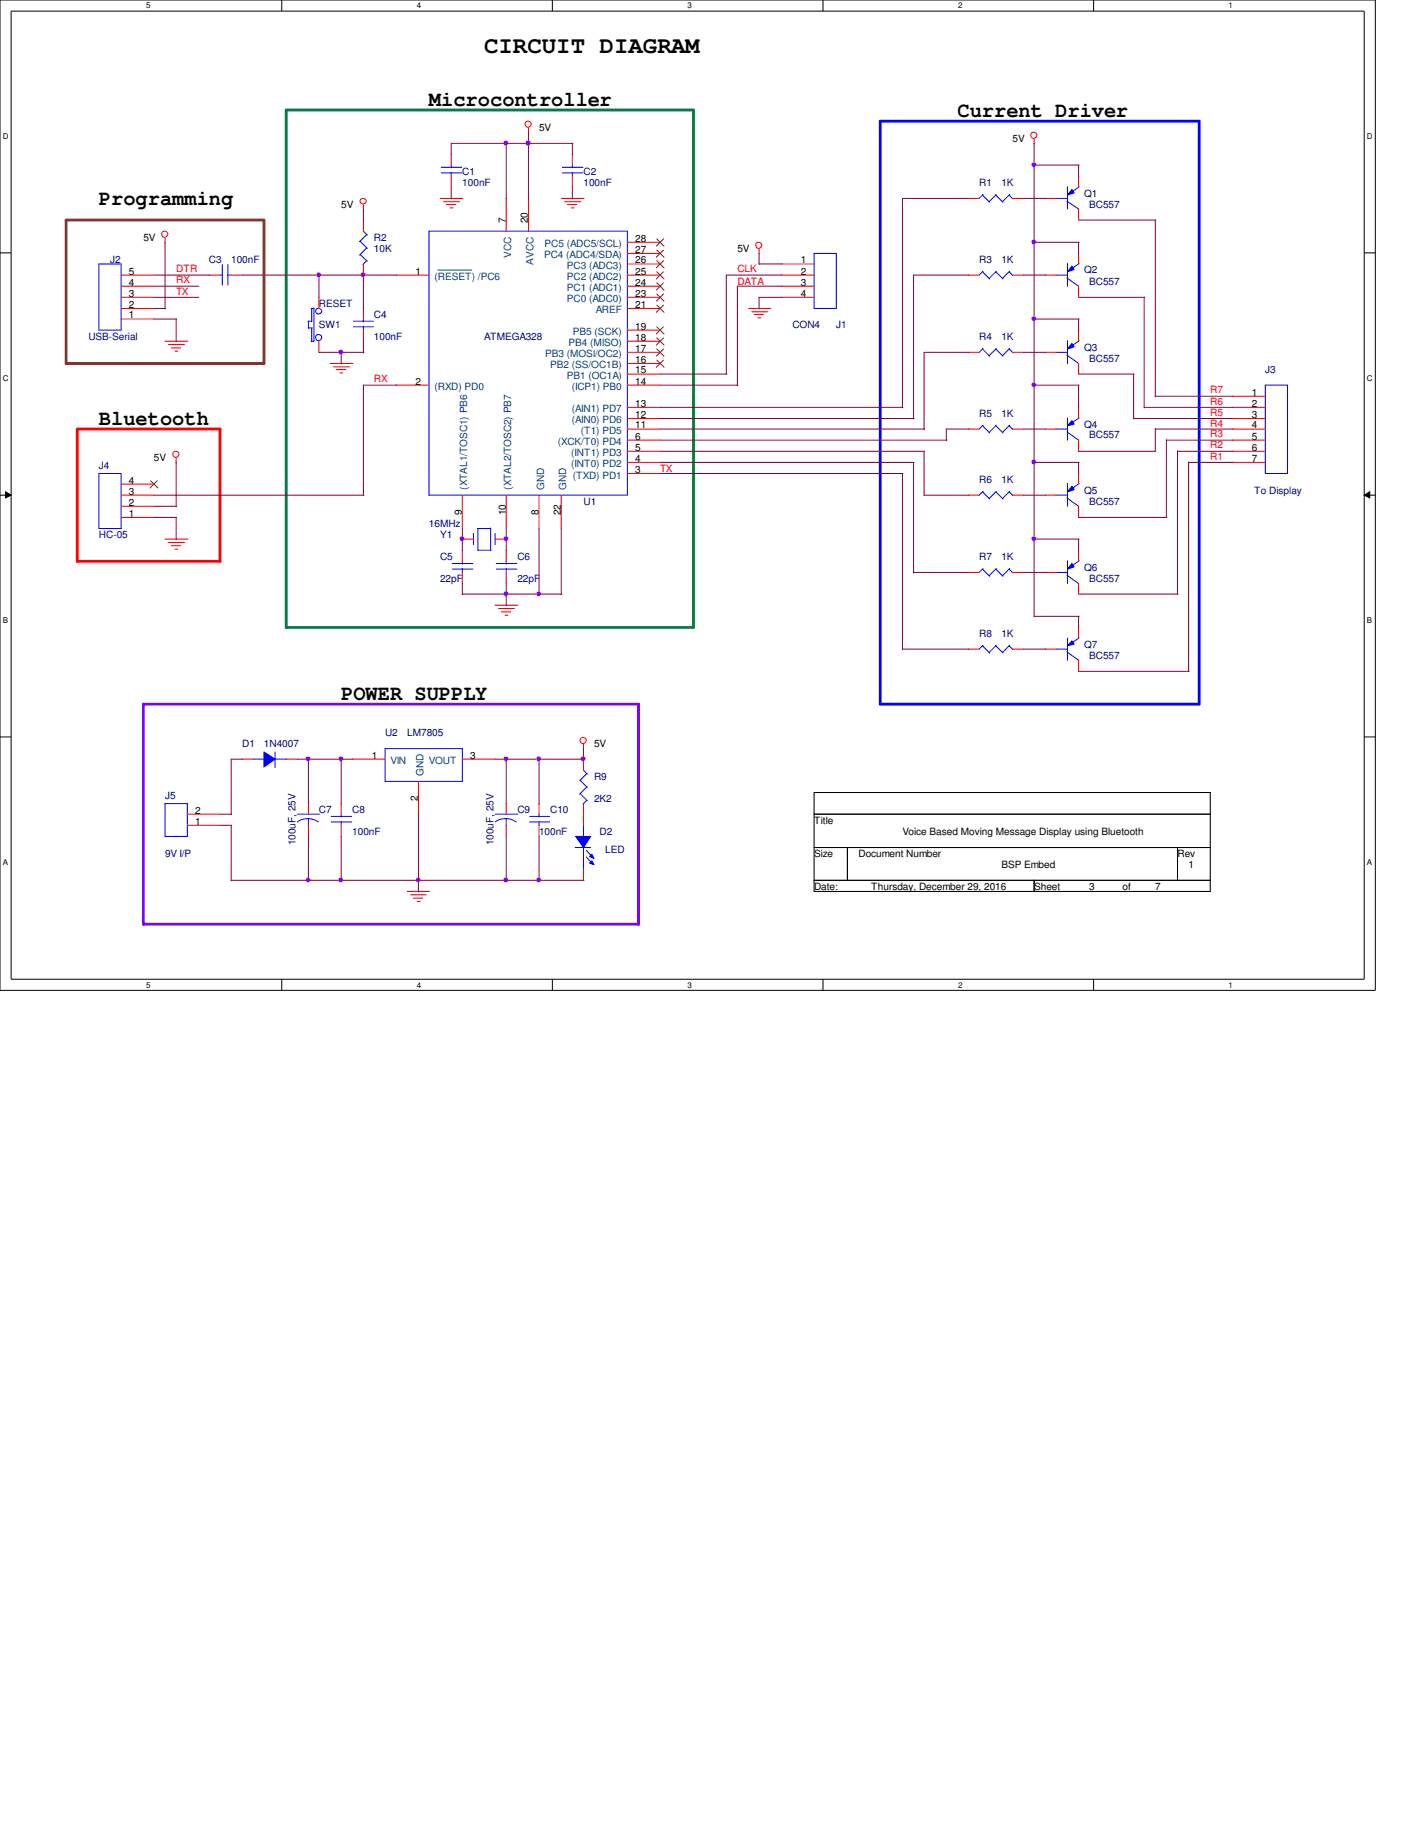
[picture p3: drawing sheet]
<svg xmlns="http://www.w3.org/2000/svg" width="216mm" height="279mm" viewBox="0 0 216 279" stroke-linecap="round" stroke-linejoin="round" font-family="sans-serif">
<path d="M0 0h209.5v150.9h-209.5zM1.7 1.7h206.2v147.5h-206.2z" fill="none" stroke="#000" stroke-width=".15"/>
<g fill="#fff">
<path d="M22.3 .2h.6v1.3h-.6z"/>
<path d="M22.3 149.4h.6v1.3h-.6z"/>
</g>
<path d="M42.9 0v1.7M42.9 149.2v1.7" fill="none" stroke="#000" stroke-width=".15"/>
<g fill="#fff">
<path d="M63.5 .2h.6v1.3h-.6z"/>
<path d="M63.5 149.4h.6v1.3h-.6z"/>
</g>
<path d="M84.2 0v1.7M84.2 149.2v1.7" fill="none" stroke="#000" stroke-width=".15"/>
<g fill="#fff">
<path d="M104.7 .2h.6v1.3h-.6z"/>
<path d="M104.7 149.4h.6v1.3h-.6z"/>
</g>
<path d="M125.4 0v1.7M125.4 149.2v1.7" fill="none" stroke="#000" stroke-width=".15"/>
<g fill="#fff">
<path d="M146 .2h.6v1.3h-.6z"/>
<path d="M146 149.4h.6v1.3h-.6z"/>
</g>
<path d="M166.6 0v1.7M166.6 149.2v1.7" fill="none" stroke="#000" stroke-width=".15"/>
<g fill="#fff">
<path d="M187.2 .2h.6v1.3h-.6z"/>
<path d="M187.2 149.4h.6v1.3h-.6z"/>
<path d="M.4 20.1h.8v1.3h-.8z"/>
<path d="M208.3 20.1h.7v1.3h-.7z"/>
<path d="M.4 56.9h.8v1.4h-.8z"/>
<path d="M208.3 56.9h.7v1.4h-.7z"/>
</g>
<path d="M0 38.5h1.7M207.9 38.5h1.6" fill="none" stroke="#000" stroke-width=".15"/>
<g fill="#fff">
<path d="M.4 93.8h.8v1.4h-.8z"/>
<path d="M208.3 93.8h.7v1.4h-.7z"/>
</g>
<path d="M0 75.4h1.7M.8 74.9l.9 .5-.9 .5zM207.9 75.4l.8-.5v1zM207.9 75.4h1.6" fill="none" stroke="#000" stroke-width=".15"/>
<path d="M.8 74.9l.9 .5-.9 .5zM207.9 75.4l.8-.5v1z" fill="#000"/>
<g fill="#fff">
<path d="M.4 130.6h.8v1.4h-.8z"/>
<path d="M208.3 130.6h.7v1.4h-.7z"/>
</g>
<path d="M0 112.3h1.7M207.9 112.3h1.6M124 120.7h60.4v15.1h-60.4zM124 124h60.4M124 129.1h60.4M124 134.1h60.4M129.1 129.1v5M157.6 134.1v1.7M179.4 129.1v5" fill="none" stroke="#000" stroke-width=".15"/>
<path d="M10.1 33.5h30.1v21.9h-30.1z" fill="none" stroke="#804000" stroke-width=".42"/>
<path d="M21.8 107.3h75.5v33.5h-75.5z" fill="none" stroke="#8000ff" stroke-width=".42"/>
<path d="M43.6 16.8h62.1v78.8h-62.1z" fill="none" stroke="#008040" stroke-width=".42"/>
<path d="M134.1 18.5h48.6v88.8h-48.6z" fill="none" stroke="#00f" stroke-width=".42"/>
<path d="M11.8 65.4h21.7v20.1h-21.7z" fill="none" stroke="#f00" stroke-width=".42"/>
<g fill="none" stroke="#f00" stroke-width=".15">
<path d="M80.5 19.5v.7M25.1 36.2v.8M55.4 31.2v.7M55.4 33.5v1.7M67.1 30.2h3.4M67.6 30.7h2.4M68 31.2h1.4M68.6 31.7h.4M85.5 30.2h3.5M86 30.7h2.5M86.4 31.2h1.5M87 31.7h.5"/>
<path d="M115.7 37.9v.8M157.6 21.2v.7M25.1 52h3.5M25.7 52.5h2.4M26.1 53h1.4M26.7 53.5h.4M50.3 55.4h3.5M50.8 55.9h2.5M51.2 56.3h1.5M51.8 56.8h.4M55.4 40.2v1.7M114 47h3.4"/>
<path d="M114.6 47.5h2.3M114.9 47.9h1.4M115.5 48.4h.4M26.8 69.8v.7M25.1 82.1h3.5M25.7 82.6h2.4M26.1 83.1h1.4M26.7 83.7h.4M75.4 92.2h3.5M75.9 92.7h2.5M76.4 93.2h1.4M77 93.7h.4"/>
<path d="M88.9 113.4v.7M62.1 135.8h3.3M62.6 136.3h2.3M63 136.8h1.4M63.6 137.3h.4"/>
<circle cx="80.5" cy="18.9" r=".48"/>
<circle cx="25.1" cy="35.7" r=".48"/>
<circle cx="55.3" cy="30.6" r=".45"/>
<circle cx="115.6" cy="37.4" r=".48"/>
<circle cx="157.5" cy="20.6" r=".48"/>
<circle cx="26.8" cy="69.2" r=".48"/>
<circle cx="88.8" cy="112.8" r=".48"/>
</g>
<path d="M54.9 36.7l1.1 1.1M54.9 38.8l1.1 1M55.4 35.2l.6 .6M55.9 35.7l-1.1 1.1M55.9 37.8l-1.1 1.1M55.9 39.7l-.6 .6M160.9 75.4h1.7M162.6 75.9l1.7 1.2M162.6 73.7v3.4M164.4 73.7l-1.8 1.2" fill="none" stroke="#00f" stroke-width=".15"/>
<path d="M163.3 74.1l.4 .5-1.1 .3z" fill="#00f"/>
<path d="M163.3 74.1l.4 .5-1.1 .3zM87.6 129.1h2.4M88.9 125.7v1.8M88.9 129.1v3.4" fill="none" stroke="#00f" stroke-width=".15"/>
<path d="M159.3 75.4h1.7M164.3 72.1v1.6M164.3 77.1v1.7" fill="none" stroke="#f00" stroke-width=".15"/>
<path d="M87.7 127.4h2.3l-1.1 1.7z" fill-rule="evenodd" fill="#00f"/>
<path d="M87.7 127.4h2.3l-1.1 1.7z" fill="none" stroke="#00f" stroke-width=".15"/>
<path d="M90.2 131.1l.3 .6-.7-.2z" fill-rule="evenodd" fill="#00f"/>
<path d="M90.2 131.1l.3 .6-.7-.2z" fill="none" stroke="#00f" stroke-width=".15"/>
<path d="M90.2 130.1l.3 .7-.7-.3z" fill-rule="evenodd" fill="#00f"/>
<path d="M85.7 26.3h3.1M85.7 25.5h3.1M87.2 25.1v.5M87.2 26.2v.6M160.9 87.2h1.7M162.6 87.6l1.7 1.3M162.6 85.4v3.5M164.4 85.4l-1.8 1.3M89.3 129.5l1 1.1M89.3 130.6l1 1.1M90.2 130.1l.3 .7-.7-.3z" fill="none" stroke="#00f" stroke-width=".15"/>
<path d="M87.2 23.5v1.6M87.2 26.8v1.7M88.9 124v1.7M88.9 132.4v1.7" fill="none" stroke="#f00" stroke-width=".15"/>
<path d="M163.3 85.9l.4 .5-1.1 .3z" fill="#00f"/>
<g fill="none" stroke="#00f" stroke-width=".15">
<path d="M67.2 26.3h3.2M67.2 25.5h3.2M68.7 25.1v.5M68.7 26.2v.6M124 38.6h3.4v8.4h-3.4zM53.8 49.8h3.1M53.8 48.9h3.1M55.4 48.6v.4M55.4 49.7v.6M149.7 53.2l1.1 1.1M149.8 53.1l-.6 .6M151.7 53.2l1.1 1.1"/>
<path d="M151.8 53.1l-1.1 1.1M153.8 53.2l.5 .6M153.8 53.1l-1.1 1.1M160.9 98.9h1.7M162.6 99.3l1.7 1.3M162.6 97.2v3.4M163.3 85.9l.4 .5-1.1 .3zM164.4 97.2l-1.8 1.2M80.7 125.2h3M80.7 124.4h3M82.1 124v.5M82.1 125.1v.6"/>
</g>
<g fill="none" stroke="#f00" stroke-width=".15">
<path d="M68.7 23.5v1.6M68.7 26.8v1.7M55.4 47v1.6M55.4 50.3v1.7M119 40.2h5M119 41.9h5M119 43.6h5M119 45.3h5M147.6 53.7h1.6M154.3 53.7h1.7M159.3 87.2h1.7M164.3 83.8v1.7"/>
<path d="M164.3 88.9v1.6M82.1 122.4v1.6M82.1 125.7v1.7"/>
</g>
<path d="M163.3 97.6l.4 .5-1.1 .3z" fill="#00f"/>
<g fill="none" stroke="#00f" stroke-width=".15">
<path d="M160.9 30.2h1.7M162.6 30.6l1.7 1.2M162.6 28.4v3.4M164.4 28.4l-1.8 1.3M149.7 41.4l1.1 1.1M149.8 41.3l-.6 .6M151.7 41.4l1.1 1.1M151.8 41.3l-1.1 1.1M153.8 41.4l.5 .6M153.8 41.3l-1.1 1.1M15.1 72.1h3.4v8.4h-3.4zM163.3 97.6l.4 .5-1.1 .3z"/>
<path d="M45.3 125.2a2.8 2.8 0 0 1 3.2 0M45.3 124h3.4M47 124.7v1.1"/>
</g>
<path d="M147.6 41.9h1.6M154.3 41.9h1.7M18.5 78.8h5M18.5 77.1h5M18.5 75.4h5M18.5 73.7h5M159.3 98.9h1.7M164.3 95.6v1.7M164.3 100.6v1.7M47 122.4v1.6M47 125.7v1.7" fill="none" stroke="#f00" stroke-width=".15"/>
<path d="M22.9 73.2l1.1 1.1M24 73.2l-1.1 1.1" fill="none" stroke="#804000" stroke-width=".15"/>
<path d="M163.3 28.9l.4 .5-1.1 .3z" fill="#00f"/>
<path d="M163.3 28.9l.4 .5-1.1 .3zM149.7 74.9l1.1 1.1M149.8 74.8l-.6 .6M151.7 74.9l1.1 1.1M151.8 74.8l-1.1 1.1M153.8 74.9l.5 .6M153.8 74.8l-1.1 1.1M160.9 65.4h1.7M162.6 65.8l1.7 1.3M162.6 63.7v3.4M164.4 63.7l-1.8 1.2" fill="none" stroke="#00f" stroke-width=".15"/>
<path d="M159.3 30.2h1.7M164.3 26.8v1.7M164.3 31.8v1.7M147.6 75.4h1.6M154.3 75.4h1.7" fill="none" stroke="#f00" stroke-width=".15"/>
<path d="M163.3 64.1l.4 .5-1.1 .3z" fill="#00f"/>
<g fill="none" stroke="#00f" stroke-width=".15">
<path d="M163.3 64.1l.4 .5-1.1 .3zM72.1 81.3v1.7M72.7 80.5h2.1M72.8 80.5v3.4M72.8 83.8h2M74.8 80.4v3.4M75.4 81.3v1.7M38.6 115.7h1.7M41.9 114.6v2.3M41.9 115.7h1.8M50.5 125.2h3.1M50.5 124.4h3.1"/>
<path d="M52 124v.5M52 125.1v.6M75.4 125.2a2.8 2.8 0 0 1 3.3 0M75.4 124h3.5M77.1 124.7v1.1"/>
</g>
<path d="M159.3 65.4h1.7M164.3 62.1v1.7M164.3 67.1v1.6M70.4 82.1h1.7M75.4 82.1h1.7M52 122.4v1.6M52 125.7v1.7M77.1 122.4v1.6M77.1 125.7v1.7" fill="none" stroke="#f00" stroke-width=".15"/>
<path d="M40.2 114.6l1.7 1.1-1.7 1.1z" fill-rule="evenodd" fill="#00f"/>
<g fill="none" stroke="#00f" stroke-width=".15">
<path d="M15.1 40.2h3.4v10.1h-3.4zM160.9 41.9h1.7M162.6 42.3l1.7 1.3M162.6 40.1v3.5M164.4 40.1l-1.8 1.3M149.7 98.4l1.1 1.1M149.8 98.3l-.6 .6M151.7 98.4l1.1 1.1M151.8 98.3l-1.1 1.1M153.8 98.4l.5 .6M153.8 98.3l-1.1 1.1M40.2 114.6l1.7 1.1-1.7 1.1z"/>
<path d="M88.4 118.9l1.1 1.1M88.9 117.3l.6 .6M89.4 117.9l-1.1 1.1M89.4 119.9l-1.1 1.1M88.4 120.9l1.1 1.1M89.4 121.9l-.6 .6"/>
</g>
<path d="M18.5 48.6h5M18.5 47h5M18.5 45.3h5M18.5 43.6h5M18.5 41.9h5M147.6 98.9h1.6M154.3 98.9h1.7M36.9 115.7h1.7M43.6 115.7h1.7M88.9 115.7v1.6M88.9 122.4v1.6" fill="none" stroke="#f00" stroke-width=".15"/>
<path d="M163.3 40.6l.4 .5-1.1 .3z" fill="#00f"/>
<g fill="none" stroke="#00f" stroke-width=".15">
<path d="M149.7 29.7l1.1 1.1M149.8 29.6l-.6 .6M151.7 29.7l1.1 1.1M151.8 29.6l-1.1 1.1M153.8 29.7l.5 .6M153.8 29.6l-1.1 1.1M33.5 41.9h.5M33.9 40.3v3.1M34.6 41.9h.6M34.7 40.3v3.1M160.9 53.7h1.7M162.6 54.1l1.7 1.3"/>
<path d="M162.6 51.9v3.5M163.3 40.6l.4 .5-1.1 .3zM164.4 51.9l-1.8 1.3M192.8 58.7h3.4v13.4h-3.4zM75.6 86.7h3.1M75.6 85.9h3.1M77.1 85.5v.4M77.1 86.6v.6M149.7 86.7l1.1 1.1M149.8 86.6l-.6 .6M151.7 86.7l1.1 1.1M151.8 86.6l-1.1 1.1"/>
<path d="M153.8 86.7l.5 .6M153.8 86.6l-1.1 1.1"/>
</g>
<g fill="none" stroke="#f00" stroke-width=".15">
<path d="M147.6 30.2h1.6M154.3 30.2h1.7M164.3 38.6v1.6M31.8 41.9h1.7M35.2 41.9h1.7M159.3 41.9h1.7M164.3 43.6v1.7M187.8 60.4h5M187.8 62.1h5M187.8 63.8h5M187.8 65.4h5M187.8 67.1h5"/>
<path d="M187.8 68.7h5M187.8 70.4h5M77.1 83.8v1.7M77.1 87.2v1.7M147.6 87.2h1.6M154.3 87.2h1.7"/>
</g>
<path d="M163.3 52.3l.4 .5-1.1 .4z" fill="#00f"/>
<g fill="none" stroke="#00f" stroke-width=".15">
<path d="M65.4 35.2h30.2v40.2h-30.2zM46.9 48.9h.6M47 48.9v1.1M47 50h.6M47.4 47h.4M47.5 47v2M47.5 50v2.1M47.8 46.9v5.1h-.4M163.3 52.3l.4 .5-1.1 .4zM149.7 64.9l1.1 1.1M149.8 64.8l-.6 .6M151.7 64.9l1.1 1.1"/>
<path d="M151.8 64.8l-1.1 1.1M153.8 64.9l.5 .5M153.8 64.8l-1.1 1.1M68.9 86.7h3.2M68.9 85.9h3.2M70.4 85.5v.4M70.4 86.6v.6M58.7 114h11.7v5h-11.7zM25.1 122.4h3.4v5h-3.4z"/>
<circle cx="48.5" cy="51.4" r=".48"/>
<circle cx="48.6" cy="47.4" r=".45"/>
</g>
<g fill="none" stroke="#f00" stroke-width=".15">
<path d="M77.1 30.2v5M80.5 30.2v5M95.6 38.6h5M95.6 36.9h5M48.6 45.3v1.7M48.6 52v1.7M60.4 41.9h5M60.4 58.7h5M95.6 53.7h5M95.6 41.9h5M95.6 58.7h5M95.6 57h5"/>
<path d="M95.6 55.4h5M95.6 52h5M95.6 50.3h5M95.6 47h5M95.6 45.3h5M95.6 43.6h5M95.6 40.2h5M159.3 53.7h1.7M164.3 50.3v1.7M164.3 55.4v1.6M70.4 75.4v5.1M77.1 75.4v5.1"/>
<path d="M82.1 75.4v5.1M85.5 75.4v5.1M95.6 72.1h5M95.6 70.4h5M95.6 68.7h5M95.6 67.1h5M95.6 65.4h5M95.6 63.8h5M95.6 62.1h5M147.6 65.4h1.6M154.3 65.4h1.7M70.4 83.8v1.7"/>
<path d="M70.4 87.2v1.7M53.7 115.7h5M63.8 119v5M70.4 115.7h5M28.5 125.7h5M28.5 124h5"/>
</g>
<path d="M66.7 41.1h5.2" fill="none" stroke="#004080" stroke-width=".15"/>
<g fill="none" stroke="#804000" stroke-width=".15">
<path d="M100.1 39.7l1.1 1.1M100.1 38.1l1.1 1.1M100.1 36.4l1.1 1.1M101.1 39.7l-1.1 1.1M101.1 38.1l-1.1 1.1M101.1 36.4l-1.1 1.1M100.1 54.9l1.1 1.1M100.1 53.2l1.1 1.1M100.1 51.5l1.1 1.1M100.1 49.8l1.1 1.1M100.1 46.5l1.1 1.1M100.1 44.8l1.1 1.1"/>
<path d="M100.1 43.1l1.1 1.1M100.1 41.4l1.1 1.1M101.1 54.9l-1.1 1.1M101.1 53.2l-1.1 1.1M101.1 51.5l-1.1 1.1M101.1 49.8l-1.1 1.1M101.1 46.5l-1.1 1.1M101.1 44.8l-1.1 1.1M101.1 43.1l-1.1 1.1M101.1 41.4l-1.1 1.1"/>
</g>
<g fill="none" stroke="#800040" stroke-width=".15">
<path d="M25.1 36.9v10.2M55.4 31.8v1.8M68.7 28.5v1.8M77.1 21.8v8.5M80.5 20.2v10.1M87.2 21.8v1.7M87.2 28.5v1.8M87.3 21.8h-18.6v1.7M115.7 38.6v1.7M147.7 30.2h-10.2v31.9M156 30.2h3.3M157.6 21.8v72.2"/>
<path d="M157.6 25.1h6.8M157.6 36.9h6.8M164.3 25.1v1.8M164.3 36.9v1.8M164.3 33.5h11.8M176 33.5v27M23.5 43.6h6.8M23.5 48.6h3.4M23.5 41.9h8.4M23.5 45.3h6.8M23.5 47h1.7M26.8 48.6v3.5"/>
<path d="M36.9 41.9h23.6M48.6 53.7h6.9M48.6 41.9v3.5M52 53.7v1.8M55.4 41.9v5.2M55.4 52v1.8M60.5 58.7h-5.1v16.8M100.6 57h10.1M100.6 58.7h11.8M115.7 40.2h3.4M119.1 43.6h-6.7v15.2M119.1 41.9h-8.4v15.2"/>
<path d="M119.1 45.3h-3.4v1.8M147.7 41.9h-8.5v21.9M147.7 53.7h-6.9v11.7M156 53.7h3.3M156 41.9h3.3M157.6 48.6h6.8M157.6 58.7h6.8M164.3 48.6v1.8M164.3 58.7v3.4M164.3 57h8.5M164.3 45.3h10.1M172.7 57v6.8"/>
<path d="M174.3 45.3v16.8M23.5 75.4h32M23.5 78.8h3.4M23.5 77.1h3.4M26.8 70.4v6.8M26.8 78.8v3.4M100.6 67.1h43.7M100.6 70.4h38.7M100.6 62.1h37M100.6 65.4h40.3M100.6 68.7h40.3M100.6 63.8h38.7"/>
<path d="M100.6 72.1h37M137.5 72.1v26.9M139.2 70.4v16.9M140.8 68.7v6.8M140.8 75.4h6.9M147.7 65.4h-3.5v1.7M156 75.4h3.3M156 65.4h3.3M157.6 70.4h6.8M164.3 70.4v1.8M164.3 68.7h11.8M164.3 78.8h13.5"/>
<path d="M172.7 63.8h15.2M174.3 62.1h13.6M176 65.3v3.4M176 65.4h11.9M176 60.4h11.9M177.7 67.1h10.2M177.7 67v11.8M179.4 68.7h8.5M179.4 68.7v21.8M181.1 70.4h6.8M181.1 70.4v31.9M70.4 80.5v3.4"/>
<path d="M70.4 88.9v1.7M70.4 90.5h15.2M77.1 80.5v3.4M77.1 88.9v3.4M82.1 80.5v10.1M85.5 80.5v10.1M137.5 98.9h10.2M139.2 87.2h8.5M156 98.9h3.3M156 87.2h3.3M157.6 93.9h6.8M157.6 82.1h6.8"/>
<path d="M164.3 82.1v1.8M164.3 93.9v1.8M164.3 90.5h15.2M37 115.7h-1.8v8.4M45.3 115.7h8.5M47 115.7v6.8M52 115.7v6.8M75.4 115.7h13.6M77.1 115.7v6.8M82.1 115.7v6.8M88.9 114v1.7M164.3 102.3h16.9"/>
<path d="M33.5 124h1.8M33.5 125.7h1.8M35.2 134.1h53.8M35.2 125.7v8.5M47 127.4v6.8M52 127.4v6.8M63.8 124v11.9M77.1 127.4v6.8M82.1 127.4v6.8"/>
</g>
<circle cx="88.8" cy="115.6" r=".31" fill="#f0f"/>
<circle cx="88.8" cy="115.6" r=".31" fill="none" stroke="#f0f" stroke-width=".15"/>
<circle cx="157.5" cy="82.1" r=".31" fill="#f0f"/>
<circle cx="157.5" cy="82.1" r=".31" fill="none" stroke="#f0f" stroke-width=".15"/>
<circle cx="48.5" cy="41.9" r=".31" fill="#f0f"/>
<circle cx="48.5" cy="41.9" r=".31" fill="none" stroke="#f0f" stroke-width=".15"/>
<circle cx="70.4" cy="82.1" r=".31" fill="#f0f"/>
<circle cx="70.4" cy="82.1" r=".31" fill="none" stroke="#f0f" stroke-width=".15"/>
<circle cx="55.3" cy="41.9" r=".31" fill="#f0f"/>
<circle cx="55.3" cy="41.9" r=".31" fill="none" stroke="#f0f" stroke-width=".15"/>
<circle cx="51.9" cy="115.6" r=".31" fill="#f0f"/>
<circle cx="51.9" cy="115.6" r=".31" fill="none" stroke="#f0f" stroke-width=".15"/>
<circle cx="82.1" cy="115.6" r=".31" fill="#f0f"/>
<circle cx="82.1" cy="115.6" r=".31" fill="none" stroke="#f0f" stroke-width=".15"/>
<circle cx="77.1" cy="90.5" r=".31" fill="#f0f"/>
<circle cx="77.1" cy="90.5" r=".31" fill="none" stroke="#f0f" stroke-width=".15"/>
<circle cx="82.1" cy="90.5" r=".31" fill="#f0f"/>
<circle cx="82.1" cy="90.5" r=".31" fill="none" stroke="#f0f" stroke-width=".15"/>
<circle cx="77.1" cy="82.1" r=".31" fill="#f0f"/>
<circle cx="77.1" cy="82.1" r=".31" fill="none" stroke="#f0f" stroke-width=".15"/>
<circle cx="77.1" cy="134.1" r=".31" fill="#f0f"/>
<circle cx="77.1" cy="134.1" r=".31" fill="none" stroke="#f0f" stroke-width=".15"/>
<circle cx="82.1" cy="134.1" r=".31" fill="#f0f"/>
<circle cx="82.1" cy="134.1" r=".31" fill="none" stroke="#f0f" stroke-width=".15"/>
<circle cx="157.5" cy="25.1" r=".31" fill="#f0f"/>
<circle cx="157.5" cy="25.1" r=".31" fill="none" stroke="#f0f" stroke-width=".15"/>
<circle cx="46.9" cy="115.6" r=".31" fill="#f0f"/>
<circle cx="46.9" cy="115.6" r=".31" fill="none" stroke="#f0f" stroke-width=".15"/>
<circle cx="51.9" cy="53.6" r=".31" fill="#f0f"/>
<circle cx="51.9" cy="53.6" r=".31" fill="none" stroke="#f0f" stroke-width=".15"/>
<circle cx="80.5" cy="21.8" r=".31" fill="#f0f"/>
<circle cx="80.5" cy="21.8" r=".31" fill="none" stroke="#f0f" stroke-width=".15"/>
<circle cx="157.5" cy="58.6" r=".31" fill="#f0f"/>
<circle cx="157.5" cy="58.6" r=".31" fill="none" stroke="#f0f" stroke-width=".15"/>
<circle cx="157.5" cy="48.5" r=".31" fill="#f0f"/>
<circle cx="157.5" cy="48.5" r=".31" fill="none" stroke="#f0f" stroke-width=".15"/>
<circle cx="51.9" cy="134.1" r=".31" fill="#f0f"/>
<circle cx="51.9" cy="134.1" r=".31" fill="none" stroke="#f0f" stroke-width=".15"/>
<circle cx="63.7" cy="134.1" r=".31" fill="#f0f"/>
<circle cx="63.7" cy="134.1" r=".31" fill="none" stroke="#f0f" stroke-width=".15"/>
<circle cx="77.1" cy="21.8" r=".31" fill="#f0f"/>
<circle cx="77.1" cy="21.8" r=".31" fill="none" stroke="#f0f" stroke-width=".15"/>
<circle cx="77.1" cy="115.6" r=".31" fill="#f0f"/>
<circle cx="77.1" cy="115.6" r=".31" fill="none" stroke="#f0f" stroke-width=".15"/>
<circle cx="80.5" cy="21.8" r=".31" fill="#f0f"/>
<circle cx="80.5" cy="21.8" r=".31" fill="none" stroke="#f0f" stroke-width=".15"/>
<circle cx="157.5" cy="70.4" r=".31" fill="#f0f"/>
<circle cx="157.5" cy="70.4" r=".31" fill="none" stroke="#f0f" stroke-width=".15"/>
<circle cx="46.9" cy="134.1" r=".31" fill="#f0f"/>
<circle cx="46.9" cy="134.1" r=".31" fill="none" stroke="#f0f" stroke-width=".15"/>
<circle cx="157.5" cy="36.9" r=".31" fill="#f0f"/>
<circle cx="157.5" cy="36.9" r=".31" fill="none" stroke="#f0f" stroke-width=".15"/>
<text font-size="3.6" x="73.7" y="8.1">CIRCUIT DIAGRAM</text>
<g font-size="3.2">
<text x="65.4" y="16.2">Microcontroller</text>
<text x="145.9" y="17.8">Current Driver</text>
<text x="15.1" y="31.2">Programming</text>
<text x="15.1" y="64.8">Bluetooth</text>
<text x="52" y="106.7">POWER SUPPLY</text>
</g>
<g font-size="1.5">
<text x="82.1" y="19.9">5V</text>
<text x="154.3" y="21.6">5V</text>
<text x="52" y="31.7">5V</text>
<text x="77" y="34" transform="rotate(-90 77 34)">7</text>
<text x="80.4" y="34" transform="rotate(-90 80.4 34)">20</text>
<text x="19.6" y="41.8">5</text>
<text x="21.8" y="36.7">5V</text>
<text x="63.3" y="41.8">1</text>
<text x="96.8" y="41.8">25</text>
<text x="96.8" y="40.1">26</text>
<text x="96.8" y="38.5">27</text>
<text x="96.8" y="36.8">28</text>
<text x="112.4" y="38.4">5V</text>
<text x="122" y="40.1">1</text>
<text x="122" y="41.8">2</text>
<text x="19.6" y="46.9">2</text>
<text x="19.6" y="45.2">3</text>
<text x="19.6" y="43.5">4</text>
<text x="96.8" y="46.9">21</text>
<text x="96.8" y="45.2">23</text>
<text x="96.8" y="43.5">24</text>
<text x="122" y="43.5">3</text>
<text x="122" y="45.2">4</text>
<text x="19.6" y="48.5">1</text>
<text x="96.8" y="53.6">17</text>
<text x="96.8" y="51.9">18</text>
<text x="96.8" y="50.2">19</text>
<text x="63.3" y="58.6">2</text>
<text x="96.8" y="58.6">14</text>
<text x="96.8" y="56.9">15</text>
<text x="96.8" y="55.3">16</text>
<text x="96.8" y="65.3">11</text>
<text x="96.8" y="63.7">12</text>
<text x="96.8" y="62">13</text>
<text x="190.8" y="60.3">1</text>
<text x="190.8" y="62">2</text>
<text x="190.8" y="63.7">3</text>
<text x="190.8" y="65.3">4</text>
<text x="23.5" y="70.2">5V</text>
<text x="96.8" y="70.4">4</text>
<text x="96.8" y="68.7">5</text>
<text x="96.8" y="67">6</text>
<text x="190.8" y="67">5</text>
<text x="190.8" y="68.7">6</text>
<text x="190.8" y="70.4">7</text>
<text x="19.6" y="77">2</text>
<text x="19.6" y="75.4">3</text>
<text x="19.6" y="73.7">4</text>
<text x="96.8" y="72.1">3</text>
<text x="19.6" y="78.7">1</text>
<text x="70.4" y="78.5" transform="rotate(-90 70.4 78.5)">9</text>
<text x="77" y="78.5" transform="rotate(-90 77 78.5)">10</text>
<text x="82" y="78.5" transform="rotate(-90 82 78.5)">8</text>
<text x="85.4" y="78.5" transform="rotate(-90 85.4 78.5)">22</text>
<text x="90.5" y="113.8">5V</text>
<text x="56.6" y="115.6">1</text>
<text x="71.6" y="115.6">3</text>
<text x="29.7" y="125.6">1</text>
<text x="29.7" y="124">2</text>
<text x="63.7" y="122.1" transform="rotate(-90 63.7 122.1)">2</text>
<text x="124" y="125.5">Title</text>
<text x="124" y="130.6">Size</text>
<text x="130.8" y="130.6">Document Number</text>
<text x="137.5" y="127.2">Voice Based Moving Message Display using Bluetooth</text>
<text x="179.4" y="130.6">Rev</text>
<text x="124" y="135.6">Date:</text>
<text x="132.8" y="135.6">Thursday, December 29, 2016</text>
<text x="152.6" y="132.2">BSP Embed</text>
<text x="157.6" y="135.6">Sheet</text>
<text x="165.9" y="135.6">3</text>
<text x="171" y="135.6">of</text>
<text x="176" y="135.6">7</text>
<text x="181.1" y="132.2">1</text>
</g>
<g font-size="1.5" fill="#000080">
<text x="70.4" y="26.6">C1</text>
<text x="70.4" y="28.3">100nF</text>
<text x="88.9" y="26.6">C2</text>
<text x="88.9" y="28.3">100nF</text>
<text x="149.2" y="28.3">R1</text>
<text x="152.6" y="28.3">1K</text>
<text x="165.2" y="30">Q1</text>
<text x="165.9" y="31.7">BC557</text>
<text x="16.8" y="40">J2</text>
<text x="31.8" y="40">C3</text>
<text x="35.2" y="40">100nF</text>
<text x="57" y="36.7">R2</text>
<text x="57" y="38.4">10K</text>
<text x="149.2" y="40">R3</text>
<text x="152.6" y="40">1K</text>
<text x="165.2" y="41.7">Q2</text>
<text x="48.6" y="46.7">RESET</text>
<text x="165.9" y="43.3">BC557</text>
<text x="13.5" y="51.7">USB-Serial</text>
<text x="48.6" y="50">SW1</text>
<text x="57" y="48.4">C4</text>
<text x="57" y="51.7">100nF</text>
<text x="73.7" y="51.7">ATMEGA328</text>
<text x="120.7" y="50">CON4</text>
<text x="127.4" y="50">J1</text>
<text x="149.2" y="51.7">R4</text>
<text x="152.6" y="51.7">1K</text>
<text x="165.2" y="53.4">Q3</text>
<text x="165.9" y="55.1">BC557</text>
<text x="192.8" y="56.8">J3</text>
<text x="149.2" y="63.5">R5</text>
<text x="152.6" y="63.5">1K</text>
<text x="165.2" y="65.2">Q4</text>
<text x="15.1" y="71.4">J4</text>
<text x="165.9" y="66.8">BC557</text>
<text x="88.9" y="76.9">U1</text>
<text x="149.2" y="73.6">R6</text>
<text x="152.6" y="73.6">1K</text>
<text x="165.2" y="75.2">Q5</text>
<text x="165.9" y="76.9">BC557</text>
<text x="191.1" y="75.2">To Display</text>
<text x="15.1" y="82">HC-05</text>
<text x="65.4" y="80.3">16MHz</text>
<text x="67.1" y="82">Y1</text>
<text x="67.1" y="85.3">C5</text>
<text x="67.1" y="88.6">22pF</text>
<text x="78.8" y="85.3">C6</text>
<text x="78.8" y="88.6">22pF</text>
<text x="149.2" y="85.3">R7</text>
<text x="152.6" y="85.3">1K</text>
<text x="165.2" y="87">Q6</text>
<text x="165.9" y="88.6">BC557</text>
<text x="149.2" y="97">R8</text>
<text x="152.6" y="97">1K</text>
<text x="165.2" y="98.7">Q7</text>
<text x="165.9" y="100.3">BC557</text>
<text x="36.9" y="113.8">D1</text>
<text x="40.2" y="113.8">1N4007</text>
<text x="58.7" y="112.1">U2</text>
<text x="62.1" y="112.1">LM7805</text>
<text x="90.5" y="118.8">R9</text>
<text x="25.1" y="121.7">J5</text>
<text x="48.6" y="123.9">C7</text>
<text x="53.7" y="123.9">C8</text>
<text x="78.8" y="123.9">C9</text>
<text x="83.8" y="123.9">C10</text>
<text x="90.5" y="122.2">2K2</text>
<text x="25.1" y="130.6">9V I/P</text>
<text x="45" y="128.8" transform="rotate(-90 45 128.8)">100uF, 25V</text>
<text x="53.7" y="127.2">100nF</text>
<text x="75.2" y="128.8" transform="rotate(-90 75.2 128.8)">100uF, 25V</text>
<text x="82.1" y="127.2">100nF</text>
<text x="91.4" y="127.2">D2</text>
<text x="92.2" y="129.9">LED</text>
</g>
<g font-size="1.5" fill="#f00">
<text x="26.8" y="41.5">DTR</text>
<text x="112.4" y="41.5">CLK</text>
<text x="26.8" y="43.2">RX</text>
<text x="26.8" y="44.9">TX</text>
<text x="112.4" y="43.3">DATA</text>
<text x="57" y="58.3">RX</text>
<text x="184.4" y="59.9">R7</text>
<text x="184.4" y="65">R4</text>
<text x="184.4" y="63.3">R5</text>
<text x="184.4" y="61.6">R6</text>
<text x="100.6" y="71.9">TX</text>
<text x="184.4" y="66.6">R3</text>
<text x="184.4" y="68.3">R2</text>
<text x="184.4" y="70">R1</text>
</g>
<g font-size="1.5" fill="#004080">
<text x="77.9" y="39.3" transform="rotate(-90 77.9 39.3)">VCC</text>
<text x="81.3" y="40.3" transform="rotate(-90 81.3 40.3)">AVCC</text>
<text x="82.9" y="39.4">PC4 (ADC4/SDA)</text>
<text x="83" y="37.7">PC5 (ADC5/SCL)</text>
<text x="86.4" y="41">PC3 (ADC3)</text>
<text x="66.2" y="42.7">(RESET) /PC6</text>
<text x="86.4" y="46.1">PC0 (ADC0)</text>
<text x="86.4" y="44.4">PC1 (ADC1)</text>
<text x="86.4" y="42.7">PC2 (ADC2)</text>
<text x="90.8" y="47.8">AREF</text>
<text x="86.6" y="52.7">PB4 (MISO)</text>
<text x="87.3" y="51.1">PB5 (SCK)</text>
<text x="66.2" y="59.4">(RXD) PD0</text>
<text x="83.1" y="54.4">PB3 (MOSI/OC2)</text>
<text x="83.8" y="56.1">PB2 (SS/OC1B)</text>
<text x="86.4" y="57.7">PB1 (OC1A)</text>
<text x="87.1" y="59.4">(ICP1) PB0</text>
<text x="87.1" y="64.5">(AIN0) PD6</text>
<text x="87.1" y="62.8">(AIN1) PD7</text>
<text x="85" y="67.8">(XCK/T0) PD4</text>
<text x="87" y="71.2">(INT0) PD2</text>
<text x="87" y="69.5">(INT1) PD3</text>
<text x="88.5" y="66.1">(T1) PD5</text>
<text x="71.2" y="74.6" transform="rotate(-90 71.2 74.6)">(XTAL1/TOSC1) PB6</text>
<text x="77.9" y="74.6" transform="rotate(-90 77.9 74.6)">(XTAL2/TOSC2) PB7</text>
<text x="82.9" y="74.6" transform="rotate(-90 82.9 74.6)">GND</text>
<text x="86.3" y="74.6" transform="rotate(-90 86.3 74.6)">GND</text>
<text x="87.3" y="72.9">(TXD) PD1</text>
<text x="59.5" y="116.4">VIN</text>
<text x="64.5" y="118.2" transform="rotate(-90 64.5 118.2)">GND</text>
<text x="65.4" y="116.4">VOUT</text>
</g>
<g font-size="1.2">
<text x="22.3" y="1.3">5</text>
<text x="63.5" y="1.3">4</text>
<text x="104.7" y="1.3">3</text>
<text x="146" y="1.3">2</text>
<text x="187.2" y="1.3">1</text>
<text x=".4" y="21.2">D</text>
<text x="208.3" y="21.2">D</text>
<text x=".4" y="58">C</text>
<text x="208.3" y="58">C</text>
<text x=".4" y="94.9">B</text>
<text x="208.3" y="94.9">B</text>
<text x=".4" y="131.7">A</text>
<text x="208.3" y="131.7">A</text>
<text x="22.3" y="150.5">5</text>
<text x="63.5" y="150.5">4</text>
<text x="104.7" y="150.5">3</text>
<text x="146" y="150.5">2</text>
<text x="187.2" y="150.5">1</text>
</g>
</svg>
